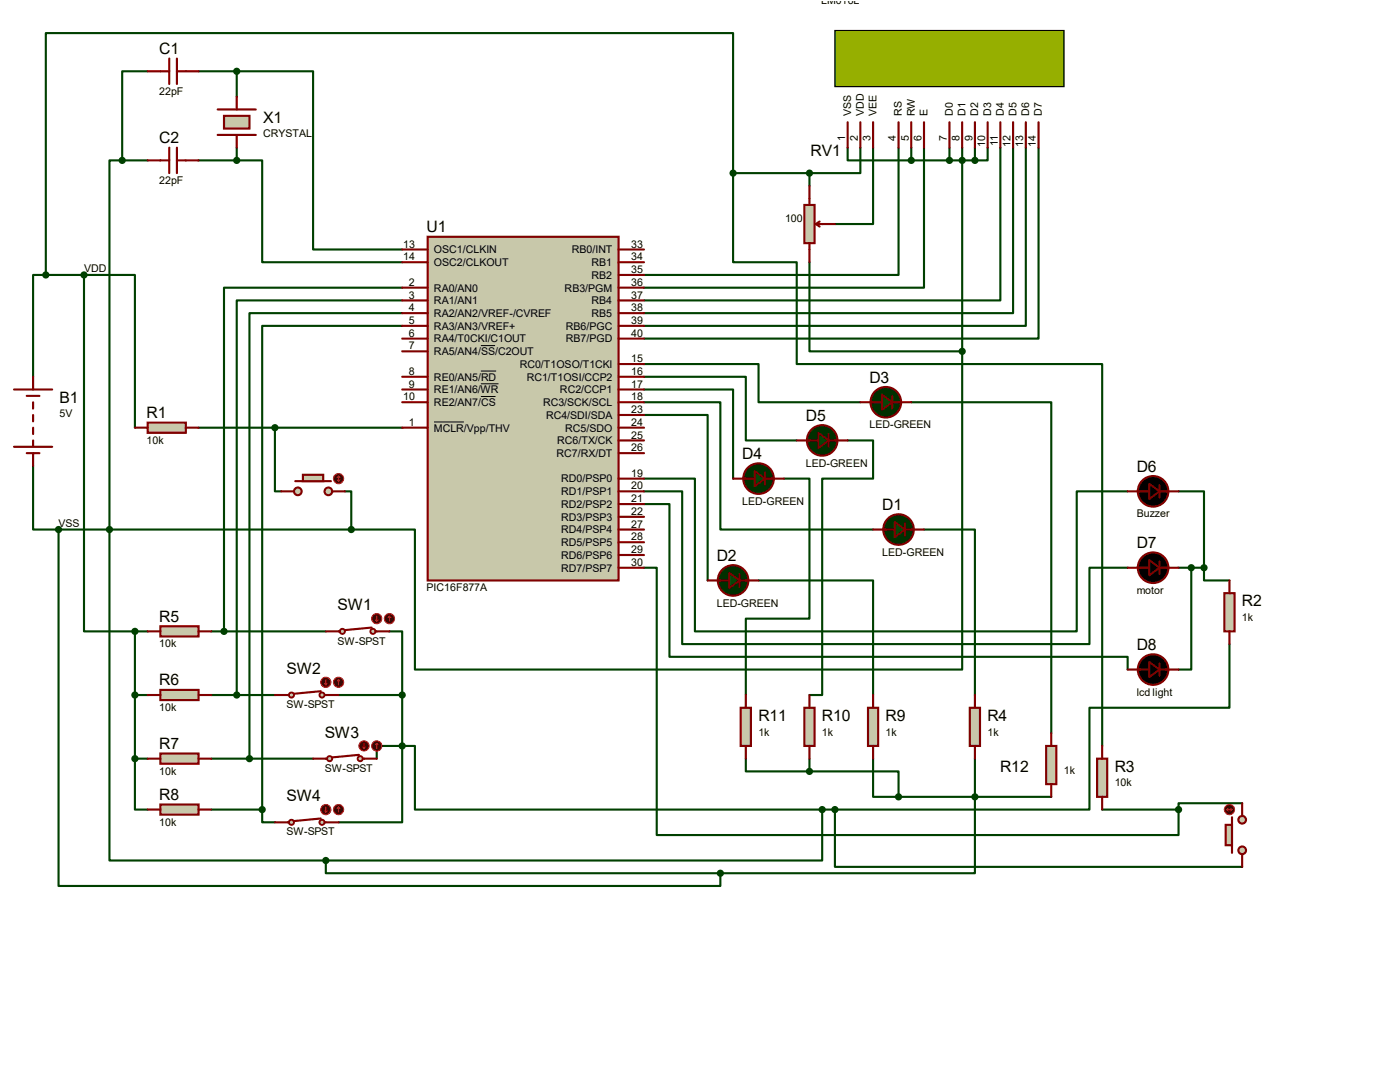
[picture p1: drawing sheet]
<svg xmlns="http://www.w3.org/2000/svg" width="279mm" height="216mm" viewBox="0 0 279 216" stroke-linecap="round" stroke-linejoin="round" font-family="sans-serif">
<g fill="none" stroke="#004000" stroke-width=".42">
<path d="M29.5 14.2h-5.1v17.8M39.6 14.2h7.6M47.2 14.2h15.3v35.6h17.8M47.2 14.2v5.1M24.4 32h-2.6v139.7h43.2M24.4 32h5.1M39.6 32h7.6M47.2 32h5.1v20.3h28M47.2 29.5v2.5M146.3 34.5v-27.9h-137.2v48.3M146.3 34.5v17.8h12.7v20.3h61v76.2M146.3 34.5h15.2"/>
<path d="M161.5 34.5v2.6M169.2 29.5v2.5h12.7M171.7 29.5v5h-10.2M174.2 29.5v15.2h-7.6M179.3 29.5v25.4h-50.8M181.9 32h12.7M181.9 29.5v2.5M184.4 29.5v27.9h-55.9M189.5 29.5v2.5M192 29.5v40.6M194.6 29.5v2.5M197.1 29.5v2.5h-2.5"/>
<path d="M199.6 29.5v30.4h-71.1M202.2 29.5v33h-73.7M204.7 29.5v35.5h-76.2M207.3 29.5v38.1h-78.8M9.1 54.9h-2.5v20.3M9.1 54.9h7.7M16.8 54.9h10.1v30.4M16.8 54.9v71.1h10.1M80.3 57.4h-35.6v68.6M80.3 59.9h-33.1v78.8M161.5 52.3v17.8h30.5M80.3 62.5h-30.5v88.9"/>
<path d="M80.3 65h-28v96.5M128.5 72.6h22.9v7.7h20.3M128.5 77.7h17.8v17.8M128.5 75.2h20.3v12.7h10.2M192 70.1v63.5h-109.2v-27.9h-12.7M6.6 93v12.7h5.1M39.6 85.3h40.7M54.9 85.3v12.7h1.2M68.8 98h1.3v7.7M128.5 80.3h15.3v25.4h30.4M128.5 82.8h12.7v33M128.5 95.5h10.2v30.5h76.2v-28h10.1"/>
<path d="M128.5 98h7.6v30.5h81.3v-15.2h7.6M156.5 95.5h5v27.9h-12.7v15.3M169.2 87.9h5v7.6h-10.1v43.2h-2.6M181.9 80.3h27.9v66M235.2 98h5.1v15.3M11.7 105.7v71.1h132.1v-2.6M11.7 105.7h58.4M128.5 100.6h5.1v30.5h91.4v2.5M128.5 113.3h2.6v53.3h104.1v-5.1M151.4 115.8h22.8v22.9M184.4 105.7h10.2v33M235.2 113.3h5.1"/>
<path d="M237.7 113.3v20.3h-2.5M240.3 113.3v2.5h5.1M26.9 138.7h2.6M26.9 126v25.4M26.9 126h2.6M42.2 138.7h12.7M42.2 126h22.8M67.6 138.7h12.7M77.7 126h2.6v12.7M80.3 138.7v10.1M245.4 128.5v12.7h-28v20.3h-50.8M26.9 151.4v10.1h2.6"/>
<path d="M26.9 151.4h2.6M42.2 151.4h20.3M80.3 148.8h-5.1v2.6M80.3 148.8v15.3h-12.7M80.3 148.8h2.5v12.7h81.3M148.8 151.4v2.5h12.7M161.5 153.9h17.8v5.1M161.5 151.4v2.5M174.2 151.4v7.6h5.1M179.3 159h30.5M194.6 151.4v22.8h-50.8M42.2 161.5h10.1"/>
<path d="M52.3 161.5v2.6h2.6M65 171.7v2.5h78.8M164.1 161.5v10.2h-99.1M164.1 161.5h2.5M166.6 161.5v11.5h81.3M220 161.5h15.2M247.9 160.3h-12.7v1.2"/>
</g>
<path d="M85.3 47.2h38.1v68.6h-38.1z" fill="#c8c8aa" stroke="#800000" stroke-width=".42"/>
<g fill="none" stroke="#800000" stroke-width=".42">
<path d="M29.5 14.2h4.3M33.8 11.7v5.1M35.3 11.7v5.1M35.3 14.2h4.3M29.5 32h4.3M33.8 29.5v5M35.3 29.5v5M35.3 32h4.3M43.4 21.8h7.7M43.4 26.9h7.7M80.3 57.4h5M80.3 59.9h5"/>
<path d="M80.3 49.8h5M80.3 52.3h5M123.4 57.4h5.1M123.4 59.9h5.1M123.4 49.8h5.1M123.4 52.3h5.1M123.4 54.9h5.1M80.3 62.5h5M80.3 67.6h5M80.3 70.1h5M80.3 75.2h5M80.3 77.7h5"/>
<path d="M80.3 65h5M123.4 62.5h5.1M123.4 67.6h5.1M123.4 75.2h5.1M123.4 77.7h5.1M123.4 65h5.1M123.4 72.6h5.1M80.3 80.3h5M80.3 85.3h5M123.4 80.3h5.1M123.4 95.5h5.1M123.4 98h5.1"/>
<path d="M123.4 90.4h5.1M123.4 87.9h5.1M123.4 85.3h5.1M123.4 82.8h5.1M123.4 113.3h5.1M123.4 110.7h5.1M123.4 108.2h5.1M123.4 105.7h5.1M123.4 103.1h5.1M123.4 100.6h5.1"/>
</g>
<path d="M96 69h2.8M96 74h3M96 76.6h3.5M96 79.1h2.9M86.6 84.2h6" fill="none" stroke="#000" stroke-width=".2"/>
<path d="M44.7 23.1h5.1v2.6h-5.1z" fill="#c8c8aa" stroke="#800000" stroke-width=".42"/>
<path d="M47.2 19.3v2.5M47.2 26.9v2.6M2.8 77.7h7.6M5.3 79h2.6M6.6 75.2v2.5M2.8 89.2h7.6M5.3 90.4h2.6M6.6 80.3v1.2M6.6 82.8v1.3M6.6 85.3v1.3M6.6 87.9v1.3M6.6 90.4v2.6" fill="none" stroke="#800000" stroke-width=".42"/>
<g fill="#004000" stroke="#004000" stroke-width=".42">
<circle cx="47.2" cy="14.2" r=".51"/>
<circle cx="47.2" cy="32" r=".51"/>
<circle cx="24.4" cy="32" r=".51"/>
</g>
<path d="M29.5 84.3h7.6v2.1h-7.6z" fill="#c8c8aa" stroke="#800000" stroke-width=".42"/>
<path d="M26.9 85.3h2.6M37.1 85.3h2.5" fill="none" stroke="#800000" stroke-width=".42"/>
<g fill="#c8c8aa" stroke="#800000" stroke-width=".42">
<circle cx="65.5" cy="98" r=".76"/>
<circle cx="59.4" cy="98" r=".76"/>
</g>
<path d="M58.9 96h7.1" fill="none" stroke="#800000" stroke-width=".42"/>
<path d="M60.5 94.7h4v1.3h-4z" fill="#c8c8aa" stroke="#800000" stroke-width=".42"/>
<path d="M56.1 98h2.6M66.3 98h2.5" fill="none" stroke="#800000" stroke-width=".42"/>
<circle cx="67.6" cy="95.5" r="1.02" fill="#400000" stroke="#f00" stroke-width=".21"/>
<path d="M67.3 95.8l.3 .2M67.6 95v1M67.6 95l-.3 .2M67.6 95l.2 .2M67.8 95.8l-.2 .2" fill="none" stroke="#f00" stroke-width=".21"/>
<g fill="#004000" stroke="#004000" stroke-width=".42">
<circle cx="54.9" cy="85.3" r=".51"/>
<circle cx="21.8" cy="105.7" r=".51"/>
</g>
<path d="M166.6 6.1h45.7v11.2h-45.7z" fill="#96af00" stroke="#000" stroke-width=".25"/>
<g fill="none" stroke="#800000" stroke-width=".42">
<path d="M169.2 24.4v5.1M171.7 24.4v5.1M174.2 24.4v5.1M179.3 24.4v5.1M181.9 24.4v5.1M184.4 24.4v5.1M189.5 24.4v5.1M192 24.4v5.1M194.6 24.4v5.1M197.1 24.4v5.1M199.6 24.4v5.1M202.2 24.4v5.1"/>
<path d="M204.7 24.4v5.1M207.3 24.4v5.1"/>
</g>
<g fill="#004000" stroke="#004000" stroke-width=".42">
<circle cx="194.6" cy="32" r=".51"/>
<circle cx="192" cy="32" r=".51"/>
<circle cx="189.5" cy="32" r=".51"/>
<circle cx="70.1" cy="105.7" r=".51"/>
<circle cx="181.9" cy="32" r=".51"/>
<circle cx="9.1" cy="54.9" r=".51"/>
</g>
<path d="M160.5 40.9h2.1v7.6h-2.1z" fill="#c8c8aa" stroke="#800000" stroke-width=".42"/>
<path d="M161.5 37.1v3.8M161.5 48.5v3.8M162.8 44.7l.8 .5M162.8 44.7h3.8M163.6 44.2l-.8 .5" fill="none" stroke="#800000" stroke-width=".42"/>
<g fill="#004000" stroke="#004000" stroke-width=".42">
<circle cx="161.5" cy="34.5" r=".51"/>
<circle cx="192" cy="70.1" r=".51"/>
</g>
<circle cx="176.8" cy="80.3" r="3" fill="#003000" stroke="#800000" stroke-width=".42"/>
<path d="M178.1 79v2.5" fill="none" stroke="#800000" stroke-width=".38"/>
<path d="M173.7 80.3h2.3M178.1 80.3h1.7" fill="none" stroke="#800000" stroke-width=".42"/>
<path d="M176 78.7l2.1 1.6-2.1 1.5z" fill="#006000" stroke="#800000" stroke-width=".38"/>
<path d="M171.7 80.3h2.5M179.3 80.3h2.6" fill="none" stroke="#800000" stroke-width=".42"/>
<circle cx="151.4" cy="95.5" r="3" fill="#003000" stroke="#800000" stroke-width=".42"/>
<path d="M152.7 94.2v2.6" fill="none" stroke="#800000" stroke-width=".38"/>
<path d="M148.3 95.5h2.3M152.7 95.5h1.7" fill="none" stroke="#800000" stroke-width=".42"/>
<path d="M150.6 94l2.1 1.5-2.1 1.5z" fill="#006000" stroke="#800000" stroke-width=".38"/>
<path d="M146.3 95.5h2.5M153.9 95.5h2.6" fill="none" stroke="#800000" stroke-width=".42"/>
<circle cx="164.1" cy="87.9" r="3" fill="#003000" stroke="#800000" stroke-width=".42"/>
<path d="M165.4 86.6v2.6" fill="none" stroke="#800000" stroke-width=".38"/>
<path d="M161 87.9h2.3M165.4 87.9h1.7" fill="none" stroke="#800000" stroke-width=".42"/>
<path d="M163.3 86.4l2.1 1.5-2.1 1.5z" fill="#006000" stroke="#800000" stroke-width=".38"/>
<path d="M159 87.9h2.5M166.6 87.9h2.6" fill="none" stroke="#800000" stroke-width=".42"/>
<path d="M193.5 141.2h2.1v7.6h-2.1z" fill="#c8c8aa" stroke="#800000" stroke-width=".42"/>
<path d="M194.6 138.7v2.5M194.6 148.8v2.6" fill="none" stroke="#800000" stroke-width=".42"/>
<circle cx="65" cy="171.7" r=".51" fill="#004000" stroke="#004000" stroke-width=".42"/>
<path d="M32 125h7.6v2h-7.6z" fill="#c8c8aa" stroke="#800000" stroke-width=".42"/>
<path d="M29.5 126h2.5M39.6 126h2.6" fill="none" stroke="#800000" stroke-width=".42"/>
<path d="M32 137.7h7.6v2h-7.6z" fill="#c8c8aa" stroke="#800000" stroke-width=".42"/>
<path d="M29.5 138.7h2.5M39.6 138.7h2.6" fill="none" stroke="#800000" stroke-width=".42"/>
<path d="M32 150.4h7.6v2h-7.6z" fill="#c8c8aa" stroke="#800000" stroke-width=".42"/>
<path d="M29.5 151.4h2.5M39.6 151.4h2.6" fill="none" stroke="#800000" stroke-width=".42"/>
<path d="M32 160.5h7.6v2.1h-7.6z" fill="#c8c8aa" stroke="#800000" stroke-width=".42"/>
<path d="M29.5 161.5h2.5M39.6 161.5h2.6" fill="none" stroke="#800000" stroke-width=".42"/>
<g fill="#004000" stroke="#004000" stroke-width=".42">
<circle cx="26.9" cy="138.7" r=".51"/>
<circle cx="26.9" cy="151.4" r=".51"/>
<circle cx="26.9" cy="126" r=".51"/>
<circle cx="16.8" cy="54.9" r=".51"/>
</g>
<g fill="#c8c8aa" stroke="#800000" stroke-width=".38">
<circle cx="74.4" cy="126" r=".51"/>
<circle cx="68.3" cy="126" r=".51"/>
</g>
<path d="M65 126h2.8M74.2 125.2l-5.4 .5M74.9 126h2.8" fill="none" stroke="#800000" stroke-width=".42"/>
<circle cx="75.2" cy="123.4" r="1.02" fill="#400000" stroke="#f00" stroke-width=".21"/>
<path d="M74.9 123.7l.3 .3M75.2 122.9v1.1M75.4 123.7l-.2 .3" fill="none" stroke="#f00" stroke-width=".21"/>
<circle cx="77.7" cy="123.4" r="1.02" fill="#400000" stroke="#f00" stroke-width=".21"/>
<path d="M77.7 122.9l-.2 .3M77.7 122.9l.3 .3M77.7 122.9v1.1" fill="none" stroke="#f00" stroke-width=".21"/>
<g fill="#c8c8aa" stroke="#800000" stroke-width=".38">
<circle cx="64.3" cy="138.7" r=".51"/>
<circle cx="58.2" cy="138.7" r=".51"/>
</g>
<path d="M54.9 138.7h2.8M64 137.9l-5.3 .5M64.8 138.7h2.8" fill="none" stroke="#800000" stroke-width=".42"/>
<circle cx="65" cy="136.1" r="1.02" fill="#400000" stroke="#f00" stroke-width=".21"/>
<path d="M64.8 136.4l.2 .3M65 135.6v1.1M65.3 136.4l-.3 .3" fill="none" stroke="#f00" stroke-width=".21"/>
<circle cx="67.6" cy="136.1" r="1.02" fill="#400000" stroke="#f00" stroke-width=".21"/>
<path d="M67.6 135.6l-.3 .3M67.6 135.6l.2 .3M67.6 135.6v1.1" fill="none" stroke="#f00" stroke-width=".21"/>
<g fill="#c8c8aa" stroke="#800000" stroke-width=".38">
<circle cx="71.9" cy="151.4" r=".51"/>
<circle cx="65.8" cy="151.4" r=".51"/>
</g>
<path d="M62.5 151.4h2.8M71.6 150.6l-5.3 .5M72.4 151.4h2.8" fill="none" stroke="#800000" stroke-width=".42"/>
<circle cx="72.6" cy="148.8" r="1.02" fill="#400000" stroke="#f00" stroke-width=".21"/>
<path d="M72.4 149.1l.2 .3M72.6 148.3v1.1M72.9 149.1l-.3 .3" fill="none" stroke="#f00" stroke-width=".21"/>
<circle cx="75.2" cy="148.8" r="1.02" fill="#400000" stroke="#f00" stroke-width=".21"/>
<path d="M75.2 148.3l-.3 .3M75.2 148.3l.2 .3M75.2 148.3v1.1" fill="none" stroke="#f00" stroke-width=".21"/>
<g fill="#c8c8aa" stroke="#800000" stroke-width=".38">
<circle cx="64.3" cy="164.1" r=".51"/>
<circle cx="58.2" cy="164.1" r=".51"/>
</g>
<path d="M54.9 164.1h2.8M64 163.3l-5.3 .5M64.8 164.1h2.8" fill="none" stroke="#800000" stroke-width=".42"/>
<circle cx="65" cy="161.5" r="1.02" fill="#400000" stroke="#f00" stroke-width=".21"/>
<path d="M64.8 161.8l.2 .3M65 161v1.1M65.3 161.8l-.3 .3" fill="none" stroke="#f00" stroke-width=".21"/>
<circle cx="67.6" cy="161.5" r="1.02" fill="#400000" stroke="#f00" stroke-width=".21"/>
<path d="M67.6 161l-.3 .3M67.6 161l.2 .3M67.6 161v1.1" fill="none" stroke="#f00" stroke-width=".21"/>
<g fill="#004000" stroke="#004000" stroke-width=".42">
<circle cx="44.7" cy="126" r=".51"/>
<circle cx="47.2" cy="138.7" r=".51"/>
<circle cx="49.8" cy="151.4" r=".51"/>
<circle cx="52.3" cy="161.5" r=".51"/>
<circle cx="80.3" cy="138.7" r=".51"/>
<circle cx="80.3" cy="148.8" r=".51"/>
</g>
<circle cx="179.3" cy="105.7" r="3" fill="#003000" stroke="#800000" stroke-width=".42"/>
<path d="M180.6 104.4v2.5" fill="none" stroke="#800000" stroke-width=".38"/>
<path d="M176.3 105.7h2.3M180.6 105.7h1.8" fill="none" stroke="#800000" stroke-width=".42"/>
<path d="M178.6 104.1l2 1.6-2 1.5z" fill="#006000" stroke="#800000" stroke-width=".38"/>
<path d="M174.2 105.7h2.6M181.9 105.7h2.5" fill="none" stroke="#800000" stroke-width=".42"/>
<circle cx="146.3" cy="115.8" r="3" fill="#003000" stroke="#800000" stroke-width=".42"/>
<path d="M147.6 114.6v2.5" fill="none" stroke="#800000" stroke-width=".38"/>
<path d="M143.3 115.8h2.2M147.6 115.8h1.8" fill="none" stroke="#800000" stroke-width=".42"/>
<path d="M145.5 114.3l2.1 1.5-2.1 1.5z" fill="#006000" stroke="#800000" stroke-width=".38"/>
<path d="M225 98h4.4M231.4 98h3.8M141.2 115.8h2.6M148.8 115.8h2.6M225 113.3h4.4M231.4 113.3h3.8M225 133.6h4.4M231.4 133.6h3.8" fill="none" stroke="#800000" stroke-width=".42"/>
<g fill="#000" stroke="#800000" stroke-width=".42">
<circle cx="230.1" cy="98" r="3"/>
<circle cx="230.1" cy="113.3" r="3"/>
<circle cx="230.1" cy="133.6" r="3"/>
</g>
<path d="M231.4 96.8v2.5M231.4 112v2.6M231.4 132.3v2.6" fill="none" stroke="#800000" stroke-width=".38"/>
<path d="M229.4 96.5l2 1.5-2 1.6zM229.4 111.8l2 1.5-2 1.5zM229.4 132.1l2 1.5-2 1.5z" fill="#000" stroke="#800000" stroke-width=".38"/>
<path d="M244.3 118.4h2.1v7.6h-2.1z" fill="#c8c8aa" stroke="#800000" stroke-width=".42"/>
<path d="M245.4 115.8v2.6M245.4 126v2.5" fill="none" stroke="#800000" stroke-width=".42"/>
<g fill="#004000" stroke="#004000" stroke-width=".42">
<circle cx="240.3" cy="113.3" r=".51"/>
<circle cx="237.7" cy="113.3" r=".51"/>
<circle cx="164.1" cy="161.5" r=".51"/>
</g>
<path d="M218.9 151.4h2.1v7.6h-2.1z" fill="#c8c8aa" stroke="#800000" stroke-width=".42"/>
<path d="M220 148.8v2.6M220 159v2.5" fill="none" stroke="#800000" stroke-width=".42"/>
<circle cx="146.3" cy="34.5" r=".51" fill="#004000" stroke="#004000" stroke-width=".42"/>
<g fill="#c8c8aa" stroke="#800000" stroke-width=".42">
<circle cx="247.9" cy="163.6" r=".76"/>
<circle cx="247.9" cy="169.7" r=".76"/>
</g>
<path d="M245.9 163.1v7.1" fill="none" stroke="#800000" stroke-width=".42"/>
<path d="M244.6 164.6h1.3v4.1h-1.3z" fill="#c8c8aa" stroke="#800000" stroke-width=".42"/>
<path d="M247.9 160.3v2.5M247.9 170.4v2.6" fill="none" stroke="#800000" stroke-width=".42"/>
<circle cx="245.4" cy="161.5" r="1.02" fill="#400000" stroke="#f00" stroke-width=".21"/>
<path d="M244.9 161.5h1M244.9 161.5l.2 .3M245.1 161.3l-.2 .2M245.6 161.3l.3 .2M245.9 161.5l-.3 .3" fill="none" stroke="#f00" stroke-width=".21"/>
<g fill="#004000" stroke="#004000" stroke-width=".42">
<circle cx="235.2" cy="161.5" r=".51"/>
<circle cx="166.6" cy="161.5" r=".51"/>
</g>
<path d="M173.2 141.2h2.1v7.6h-2.1z" fill="#c8c8aa" stroke="#800000" stroke-width=".42"/>
<path d="M174.2 138.7v2.5M174.2 148.8v2.6" fill="none" stroke="#800000" stroke-width=".42"/>
<g fill="#004000" stroke="#004000" stroke-width=".42">
<circle cx="194.6" cy="159" r=".51"/>
<circle cx="143.8" cy="174.2" r=".51"/>
<circle cx="11.7" cy="105.7" r=".51"/>
</g>
<path d="M160.5 141.2h2.1v7.6h-2.1z" fill="#c8c8aa" stroke="#800000" stroke-width=".42"/>
<path d="M161.5 138.7v2.5M161.5 148.8v2.6" fill="none" stroke="#800000" stroke-width=".42"/>
<path d="M147.8 141.2h2.1v7.6h-2.1z" fill="#c8c8aa" stroke="#800000" stroke-width=".42"/>
<path d="M148.8 138.7v2.5M148.8 148.8v2.6" fill="none" stroke="#800000" stroke-width=".42"/>
<path d="M208.8 148.8h2v7.7h-2z" fill="#c8c8aa" stroke="#800000" stroke-width=".42"/>
<path d="M209.8 146.3v2.5M209.8 156.5v2.5" fill="none" stroke="#800000" stroke-width=".42"/>
<g fill="#004000" stroke="#004000" stroke-width=".42">
<circle cx="161.5" cy="153.9" r=".51"/>
<circle cx="179.3" cy="159" r=".51"/>
</g>
<g font-size="3.1">
<text x="31.8" y="10.8">C1</text>
<text x="31.8" y="28.6">C2</text>
<text x="52.5" y="24.5">X1</text>
<text x="161.8" y="31.1">RV1</text>
<text x="85.1" y="46.4">U1</text>
<text x="173.5" y="76.3">D3</text>
<text x="11.9" y="80.3">B1</text>
<text x="29.3" y="83.4">R1</text>
<text x="160.8" y="83.9">D5</text>
<text x="148.1" y="91.6">D4</text>
<text x="226.9" y="94.1">D6</text>
<text x="176.1" y="101.7">D1</text>
<text x="143" y="111.9">D2</text>
<text x="226.9" y="109.3">D7</text>
<text x="31.8" y="124.1">R5</text>
<text x="67.4" y="121.8">SW1</text>
<text x="247.9" y="121">R2</text>
<text x="226.9" y="129.7">D8</text>
<text x="31.8" y="136.8">R6</text>
<text x="57.2" y="134.5">SW2</text>
<text x="151.3" y="143.8">R11</text>
<text x="164" y="143.8">R10</text>
<text x="176.7" y="143.8">R9</text>
<text x="197.1" y="143.8">R4</text>
<text x="31.8" y="149.5">R7</text>
<text x="64.8" y="147.2">SW3</text>
<text x="199.6" y="154">R12</text>
<text x="222.5" y="154">R3</text>
<text x="31.8" y="159.6">R8</text>
<text x="57.2" y="159.9">SW4</text>
</g>
<g font-size="2.1">
<text x="163.9" y=".7">LM016L</text>
<text x="31.8" y="18.9">22pF</text>
<text x="169.8" y="23.1" transform="rotate(-90 169.8 23.1)">VSS</text>
<text x="172.4" y="23.1" transform="rotate(-90 172.4 23.1)">VDD</text>
<text x="174.9" y="23.1" transform="rotate(-90 174.9 23.1)">VEE</text>
<text x="180" y="23.1" transform="rotate(-90 180 23.1)">RS</text>
<text x="182.5" y="23.1" transform="rotate(-90 182.5 23.1)">RW</text>
<text x="185.1" y="23.1" transform="rotate(-90 185.1 23.1)">E</text>
<text x="190.2" y="23.1" transform="rotate(-90 190.2 23.1)">D0</text>
<text x="192.7" y="23.1" transform="rotate(-90 192.7 23.1)">D1</text>
<text x="195.2" y="23.1" transform="rotate(-90 195.2 23.1)">D2</text>
<text x="197.8" y="23.1" transform="rotate(-90 197.8 23.1)">D3</text>
<text x="200.3" y="23.1" transform="rotate(-90 200.3 23.1)">D4</text>
<text x="202.9" y="23.1" transform="rotate(-90 202.9 23.1)">D5</text>
<text x="205.4" y="23.1" transform="rotate(-90 205.4 23.1)">D6</text>
<text x="207.9" y="23.1" transform="rotate(-90 207.9 23.1)">D7</text>
<text x="52.5" y="27.4">CRYSTAL</text>
<text x="168.7" y="28.1" transform="rotate(-90 168.7 28.1)">1</text>
<text x="171.2" y="28.1" transform="rotate(-90 171.2 28.1)">2</text>
<text x="173.7" y="28.1" transform="rotate(-90 173.7 28.1)">3</text>
<text x="178.8" y="28.1" transform="rotate(-90 178.8 28.1)">4</text>
<text x="181.4" y="28.1" transform="rotate(-90 181.4 28.1)">5</text>
<text x="183.9" y="28.1" transform="rotate(-90 183.9 28.1)">6</text>
<text x="189" y="28.1" transform="rotate(-90 189 28.1)">7</text>
<text x="191.5" y="28.1" transform="rotate(-90 191.5 28.1)">8</text>
<text x="194.1" y="28.1" transform="rotate(-90 194.1 28.1)">9</text>
<text x="196.6" y="29.3" transform="rotate(-90 196.6 29.3)">10</text>
<text x="199.1" y="29.1" transform="rotate(-90 199.1 29.1)">11</text>
<text x="201.7" y="29.3" transform="rotate(-90 201.7 29.3)">12</text>
<text x="204.2" y="29.3" transform="rotate(-90 204.2 29.3)">13</text>
<text x="206.8" y="29.3" transform="rotate(-90 206.8 29.3)">14</text>
<text x="31.8" y="36.7">22pF</text>
<text x="156.7" y="44.3">100</text>
<text x="80.5" y="49.4">13</text>
<text x="80.5" y="51.9">14</text>
<text x="86.6" y="50.5">OSC1/CLKIN</text>
<text x="86.6" y="53.1">OSC2/CLKOUT</text>
<text x="114.1" y="50.5">RB0/INT</text>
<text x="118.1" y="53.1">RB1</text>
<text x="126" y="51.9">34</text>
<text x="126" y="49.4">33</text>
<text x="16.8" y="54.3">VDD</text>
<text x="81.6" y="57">2</text>
<text x="81.6" y="59.6">3</text>
<text x="86.6" y="58.2">RA0/AN0</text>
<text x="112.7" y="58.2">RB3/PGM</text>
<text x="118.1" y="55.6">RB2</text>
<text x="126" y="59.6">37</text>
<text x="126" y="57">36</text>
<text x="126" y="54.5">35</text>
<text x="81.6" y="62.1">4</text>
<text x="81.6" y="64.6">5</text>
<text x="86.6" y="60.7">RA1/AN1</text>
<text x="86.6" y="63.2">RA2/AN2/VREF-/CVREF</text>
<text x="86.6" y="65.8">RA3/AN3/VREF+</text>
<text x="112.9" y="65.8">RB6/PGC</text>
<text x="118.1" y="63.2">RB5</text>
<text x="118.1" y="60.7">RB4</text>
<text x="126" y="64.6">39</text>
<text x="126" y="62.1">38</text>
<text x="81.6" y="67.2">6</text>
<text x="81.6" y="69.7">7</text>
<text x="86.6" y="68.3">RA4/T0CKI/C1OUT</text>
<text x="86.6" y="70.9">RA5/AN4/SS/C2OUT</text>
<text x="112.9" y="68.3">RB7/PGD</text>
<text x="126" y="67.2">40</text>
<text x="81.6" y="74.8">8</text>
<text x="81.6" y="77.3">9</text>
<text x="86.6" y="75.9">RE0/AN5/RD</text>
<text x="103.7" y="73.4">RC0/T1OSO/T1CKI</text>
<text x="105.1" y="75.9">RC1/T1OSI/CCP2</text>
<text x="126" y="74.8">16</text>
<text x="126" y="77.3">17</text>
<text x="126" y="72.3">15</text>
<text x="11.9" y="83.3">5V</text>
<text x="80.5" y="79.9">10</text>
<text x="86.6" y="78.5">RE1/AN6/WR</text>
<text x="86.6" y="81">RE2/AN7/CS</text>
<text x="108.4" y="81">RC3/SCK/SCL</text>
<text x="109" y="83.6">RC4/SDI/SDA</text>
<text x="111.8" y="78.5">RC2/CCP1</text>
<text x="126" y="79.9">18</text>
<text x="126" y="82.4">23</text>
<text x="29.3" y="88.5">10k</text>
<text x="81.6" y="85">1</text>
<text x="86.6" y="86.1">MCLR/Vpp/THV</text>
<text x="111.2" y="88.6">RC6/TX/CK</text>
<text x="112.8" y="86.1">RC5/SDO</text>
<text x="126" y="87.5">25</text>
<text x="126" y="85">24</text>
<text x="173.5" y="85.5">LED-GREEN</text>
<text x="111.1" y="91.2">RC7/RX/DT</text>
<text x="126" y="95.1">19</text>
<text x="126" y="90">26</text>
<text x="160.8" y="93.1">LED-GREEN</text>
<text x="112" y="96.3">RD0/PSP0</text>
<text x="112" y="98.8">RD1/PSP1</text>
<text x="112" y="101.3">RD2/PSP2</text>
<text x="126" y="97.7">20</text>
<text x="126" y="100.2">21</text>
<text x="148.1" y="100.7">LED-GREEN</text>
<text x="11.7" y="105.1">VSS</text>
<text x="112" y="106.4">RD4/PSP4</text>
<text x="112" y="103.9">RD3/PSP3</text>
<text x="126" y="107.8">28</text>
<text x="126" y="105.3">27</text>
<text x="126" y="102.7">22</text>
<text x="226.9" y="103.3">Buzzer</text>
<text x="112" y="111.5">RD6/PSP6</text>
<text x="112" y="109">RD5/PSP5</text>
<text x="126" y="112.9">30</text>
<text x="126" y="110.4">29</text>
<text x="176.1" y="110.9">LED-GREEN</text>
<text x="85.1" y="118">PIC16F877A</text>
<text x="112" y="114">RD7/PSP7</text>
<text x="226.9" y="118.5">motor</text>
<text x="143" y="121">LED-GREEN</text>
<text x="247.9" y="123.9">1k</text>
<text x="31.8" y="129.2">10k</text>
<text x="67.4" y="128.6">SW-SPST</text>
<text x="31.8" y="141.9">10k</text>
<text x="57.2" y="141.3">SW-SPST</text>
<text x="226.9" y="138.8">lcd light</text>
<text x="151.3" y="146.8">1k</text>
<text x="164" y="146.8">1k</text>
<text x="176.7" y="146.8">1k</text>
<text x="197.1" y="146.8">1k</text>
<text x="31.8" y="154.6">10k</text>
<text x="64.8" y="154">SW-SPST</text>
<text x="212.3" y="154.4">1k</text>
<text x="222.5" y="156.9">10k</text>
<text x="31.8" y="164.7">10k</text>
<text x="57.2" y="166.7">SW-SPST</text>
</g>
</svg>
